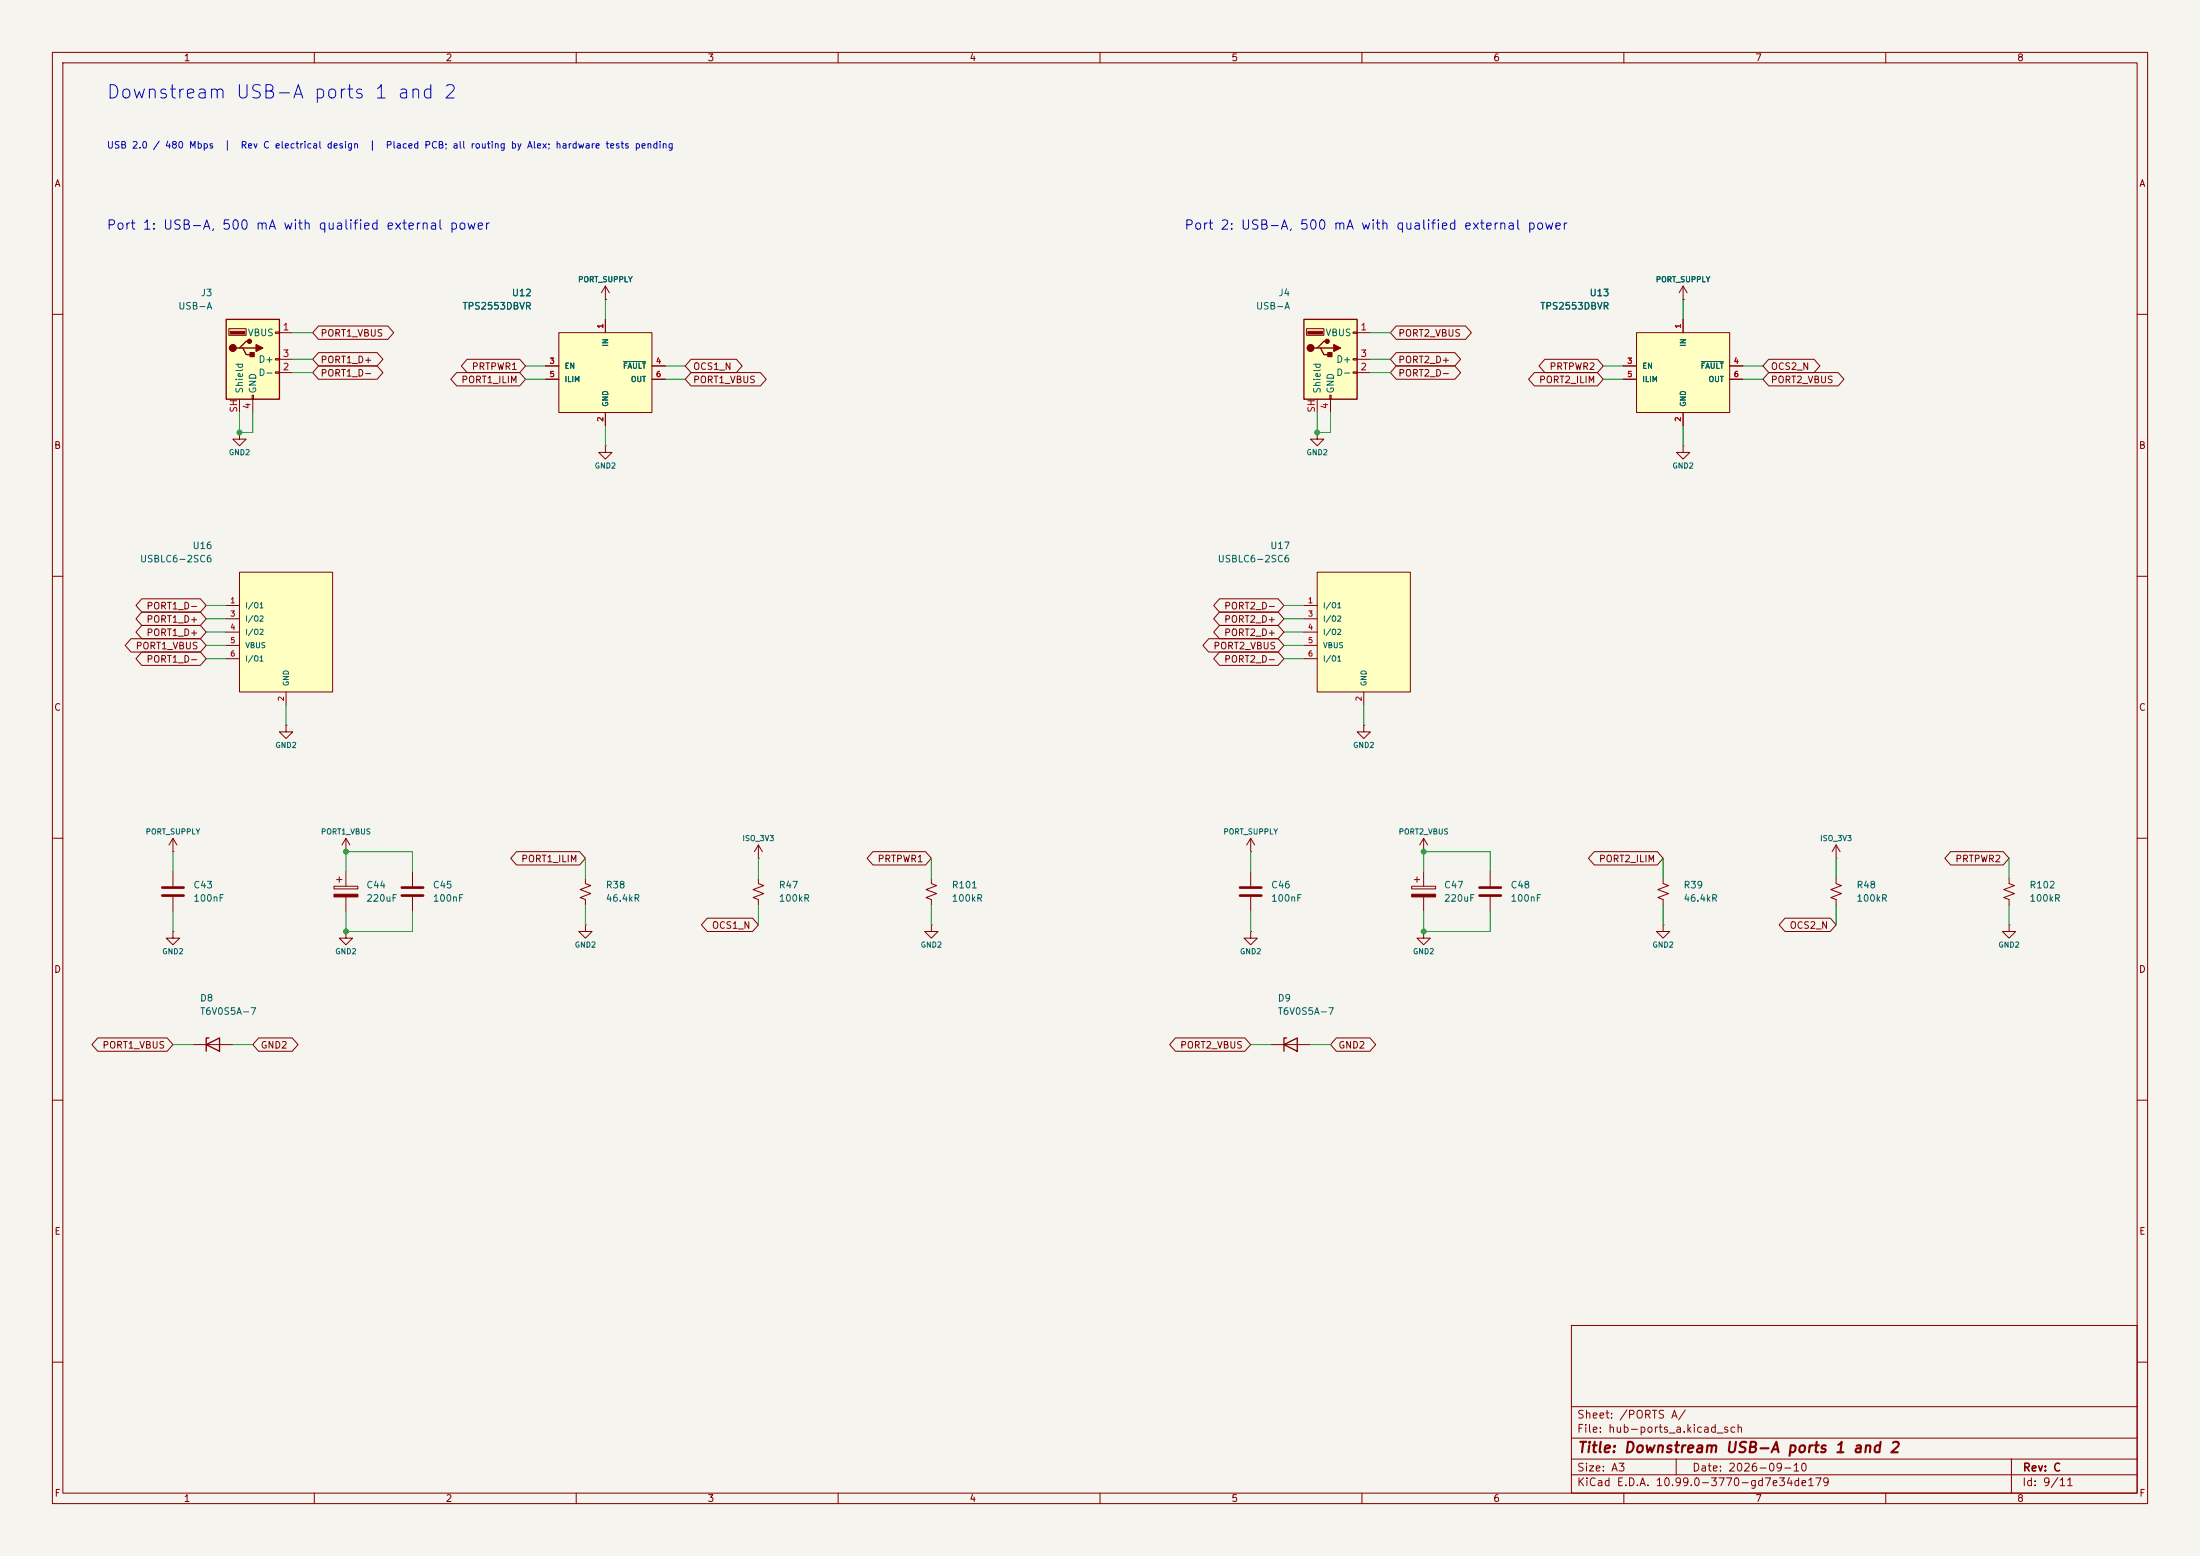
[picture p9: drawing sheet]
<svg xmlns="http://www.w3.org/2000/svg" width="420mm" height="297mm" viewBox="0 0 420 297" stroke-linecap="round" stroke-linejoin="round" font-family="sans-serif">
<path d="M0 0h420v297h-420z" fill="#f5f4ef" stroke="#f5f4ef" stroke-width=".19"/>
<g fill="none" stroke="#840000" stroke-width=".19">
<path d="M10 10h400v277h-400zM12 12h396v273h-396zM60 10v2M110 10v2M160 10v2M210 10v2M260 10v2M310 10v2M360 10v2M10 60h2M408 60h2M115.6 85.1v1.3h1.2l-1.2 1.2-1.3-1.2h1.3"/>
<path d="M115.6 85.1h.1M10 110h2M408 110h2M54.6 138.4v1.3h1.3l-1.3 1.3-1.3-1.3h1.3M54.6 138.4h.1M10 160h2M408 160h2M111.8 167.6v1.1l1 .3-2.1 .8 2.1 .8-2.1 .7 1.1 .4v1M111.8 176.5v1.3h1.2l-1.2 1.3-1.3-1.3h1.3M111.8 176.5h.1M177.8 176.5v1.3h1.3l-1.3 1.3-1.3-1.3h1.3M177.8 176.5h.1"/>
<path d="M317.5 176.5v1.3h1.3l-1.3 1.3-1.3-1.3h1.3M317.5 176.5h.1M350.5 163.8h.1M350.5 167.6v1.1l1 .3-2 .8 2 .8-2 .7 1 .4v1M350.5 161.3l-.7 1.3M350.5 161.3l.8 1.3M350.5 161.3v2.5M383.5 176.5v1.3h1.3l-1.3 1.3-1.2-1.3h1.2M383.5 176.5h.1M383.5 167.6v1.1l1.1 .3-2.1 .8 2.1 .8-2.1 .7 1 .4v1M10 210h2M408 210h2"/>
<path d="M300 253h108v32h-108zM10 260h2M300 278.5h108M300 274.5h108M300 268.5h108M320 278.5v3M384 278.5v6.5M408 260h2M60 285v2M110 285v2M160 285v2M210 285v2"/>
<path d="M260 285v2M300 281.5h108M310 285v2M360 285v2"/>
</g>
<path d="M312.4 63.5h17.8v15.2h-17.8z" fill="#ffffc2"/>
<path d="M309.9 69.9h2.5M309.9 72.4h2.5M312.4 63.5h17.8v15.2h-17.8zM321.3 61v2.5M321.3 78.7v2.6M330.2 69.9h2.5M330.2 72.4h2.5M177.8 167.6v1.1l1 .3-2 .8 2 .8-2 .7 1 .4v1" fill="none" stroke="#840000" stroke-width=".19"/>
<path d="M324.8 69h4.2" fill="none" stroke="#006464" stroke-width=".19"/>
<path d="M248.9 61h10.2v15.2h-10.2z" fill="#ffffc2"/>
<path d="M248.9 61h10.2v15.2h-10.2zM251.5 66.4h.6l.6 1.3h1.3M252.1 66.4h2.5M253.4 65.2h-.7l-1.2 1.2h-.7" fill="none" stroke="#840000" stroke-width=".25"/>
<g fill="#840000" stroke="#840000" stroke-width=".25">
<path d="M253.5 67.3h.8v.8h-.8z"/>
<path d="M254.6 65.8l1.3 .6-1.3 .7z"/>
<circle cx="250.2" cy="66.4" r=".63"/>
<circle cx="253.4" cy="65.2" r=".38"/>
</g>
<path d="M249.7 63.2h2.8v.6h-2.8z" fill="#840000" stroke="#840000" stroke-width=".19"/>
<path d="M249.4 62.7h3.3v1.3h-3.3zM251.5 76.2v2.5M253.9 75.4h.2v.8h-.2zM254 76.2v2.5M258.3 63.4h.8v.2h-.8zM258.3 68.5h.8v.2h-.8zM258.3 71h.8v.2h-.8zM259.1 63.5h2.5M259.1 71.1h2.5M259.1 68.6h2.5" fill="none" stroke="#840000" stroke-width=".19"/>
<path d="M43.2 61h10.1v15.2h-10.1z" fill="#ffffc2"/>
<path d="M43.2 61h10.1v15.2h-10.1zM45.7 66.4h.7l.6 1.3h1.3M46.4 66.4h2.5M47.6 65.2h-.6l-1.3 1.2h-.6" fill="none" stroke="#840000" stroke-width=".25"/>
<g fill="#840000" stroke="#840000" stroke-width=".25">
<path d="M47.8 67.3h.7v.8h-.7z"/>
<path d="M48.9 65.8l1.3 .6-1.3 .7z"/>
<circle cx="44.4" cy="66.4" r=".63"/>
<circle cx="47.6" cy="65.2" r=".38"/>
</g>
<path d="M43.9 63.2h2.8v.6h-2.8z" fill="#840000" stroke="#840000" stroke-width=".19"/>
<path d="M43.7 62.7h3.3v1.3h-3.3zM45.7 76.2v2.5M48.1 75.4h.3v.8h-.3zM48.3 76.2v2.5M52.6 63.4h.7v.2h-.7zM52.6 68.5h.7v.2h-.7zM52.6 71h.7v.2h-.7zM53.3 63.5h2.6M53.3 71.1h2.6M53.3 68.6h2.6M317.5 167.6v1.1l1 .3-2 .8 2 .8-2 .7 1 .4v1" fill="none" stroke="#840000" stroke-width=".19"/>
<path d="M106.7 63.5h17.8v15.2h-17.8z" fill="#ffffc2"/>
<g fill="none" stroke="#840000" stroke-width=".19">
<path d="M115.6 57.2h.1M115.6 54.6v2.6M115.6 54.6l-.8 1.3M115.6 54.6l.7 1.3M321.3 57.2h.1M321.3 54.6l-.8 1.3M321.3 54.6l.8 1.3M321.3 54.6v2.6M104.1 69.9h2.6M104.1 72.4h2.6M106.7 63.5h17.8v15.2h-17.8zM115.6 61v2.5"/>
<path d="M115.6 78.7v2.6M124.5 69.9h2.5M124.5 72.4h2.5M63.8 169.2h4.5v.5h-4.5zM64.3 167.9h1M64.8 167.4v1M66 162.6h.1M66 177.8v1.3h1.3l-1.3 1.2-1.2-1.2h1.2M66 177.8h.1M66 160l-.7 1.3M66 160l.8 1.3M66 160v2.6"/>
<path d="M66 166.4v2.8M66 171.2v2.8M78.7 166.4v2.8M78.7 171.2v2.8M144.8 163.8h.1M144.8 167.6v1.1l1 .3-2 .8 2 .8-2 .7 1 .4v1M144.8 161.3l-.8 1.3M144.8 161.3l.7 1.3M144.8 161.3v2.5M269.5 169.2h4.6v.5h-4.6zM270 167.9h1M270.5 167.4v1"/>
<path d="M271.8 162.6h.1M271.8 177.8v1.3h1.2l-1.2 1.2-1.3-1.2h1.3M271.8 177.8h.1M271.8 160l-.8 1.3M271.8 160l.7 1.3M271.8 160v2.6M271.8 166.4v2.8M271.8 171.2v2.8M284.5 166.4v2.8M284.5 171.2v2.8M36.8 199.4h7.6M242.6 199.4h7.6"/>
</g>
<path d="M119 69h4.2" fill="none" stroke="#006464" stroke-width=".19"/>
<path d="M76.7 169.4h4.1M76.7 170.9h4.1M282.4 169.4h4.1M282.4 170.9h4.1" fill="none" stroke="#840000" stroke-width=".51"/>
<g fill="#840000" stroke="#840000" stroke-width=".19">
<path d="M269.5 170.7h4.6v.5h-4.6z"/>
<path d="M63.8 170.7h4.5v.5h-4.5z"/>
</g>
<path d="M39.4 199.4l2.5-1.3v2.6zM39.9 198.1h-.5v2.6M245.1 199.4l2.5-1.3v2.6zM245.6 198.1h-.5v2.6" fill="none" stroke="#840000" stroke-width=".25"/>
<path d="M251.5 109.2h17.7v22.9h-17.7z" fill="#ffffc2"/>
<g fill="none" stroke="#840000" stroke-width=".19">
<path d="M45.7 82.6v1.2h1.3l-1.3 1.3-1.3-1.3h1.3M45.7 82.6h.1M248.9 115.6h2.6M248.9 118.1h2.6M251.5 109.2h17.7v22.9h-17.7zM248.9 120.7h2.6M248.9 123.2h2.6M248.9 125.7h2.6M260.3 138.4v1.3h1.3l-1.3 1.3-1.2-1.3h1.2M260.3 138.4h.1M260.3 132.1v2.5M238.8 162.6h.1"/>
<path d="M238.8 177.8v1.3h1.2l-1.2 1.2-1.3-1.2h1.3M238.8 177.8h.1M238.8 160l-.8 1.3M238.8 160l.7 1.3M238.8 160v2.6M238.8 166.4v2.8M238.8 171.2v2.8"/>
</g>
<path d="M236.7 169.4h4.1M236.7 170.9h4.1" fill="none" stroke="#840000" stroke-width=".51"/>
<path d="M45.7 109.2h17.8v22.9h-17.8z" fill="#ffffc2"/>
<g fill="none" stroke="#840000" stroke-width=".19">
<path d="M115.6 57.2h.1M321.3 57.2h.1M60.8 62.2h13.2l1.2 1.3-1.2 1.3h-13.2l-1.1-1.3zM60.8 69.8h11.2l1.1 1.3-1.1 1.3h-11.2l-1.1-1.3zM60.8 67.3h11.2l1.1 1.3-1.1 1.3h-11.2l-1.1-1.3zM87.2 71.1h12l1.1 1.3-1.1 1.3h-12l-1.1-1.3zM89.2 68.6h10l1.1 1.3-1.1 1.2h-10l-1.1-1.2zM104.1 69.9h2.6M104.1 72.4h2.6M115.6 61v2.5M115.6 78.7v2.6M124.5 69.9h2.5"/>
<path d="M124.5 72.4h2.5M131.9 71.1h13.3l1.1 1.3-1.1 1.3h-13.3l-1.1-1.3zM131.9 68.6h8.7l1.1 1.3-1.1 1.2h-8.7l-1.1-1.2zM266.5 67.3h11.2l1.1 1.3-1.1 1.3h-11.2l-1.1-1.3zM266.5 69.8h11.2l1.1 1.3-1.1 1.3h-11.2l-1.1-1.3zM266.5 62.2h13.3l1.1 1.3-1.1 1.3h-13.3l-1.1-1.3zM292.9 71.1h12.1l1.1 1.3-1.1 1.3h-12.1l-1.1-1.3zM294.9 68.6h10.1l1.1 1.3-1.1 1.2h-10.1l-1.1-1.2zM309.9 69.9h2.5M309.9 72.4h2.5M321.3 61v2.5M321.3 78.7v2.6"/>
<path d="M330.2 69.9h2.5M330.2 72.4h2.5M337.7 71.1h13.2l1.1 1.3-1.1 1.3h-13.2l-1.2-1.3zM337.7 68.6h8.6l1.1 1.3-1.1 1.2h-8.6l-1.2-1.2zM251.5 82.6v1.2h1.2l-1.2 1.3-1.3-1.3h1.3M251.5 82.6h.1M321.3 85.1v1.3h1.3l-1.3 1.2-1.3-1.2h1.3M321.3 85.1h.1M27.1 119.4h11.2l1.1 1.3-1.1 1.2h-11.2l-1.1-1.2zM27.1 116.8h11.2l1.1 1.3-1.1 1.3h-11.2l-1.1-1.3zM27.1 114.3h11.2l1.1 1.3-1.1 1.2h-11.2l-1.1-1.2zM43.2 115.6h2.5"/>
<path d="M43.2 118.1h2.5M45.7 109.2h17.8v22.9h-17.8zM232.8 119.4h11.2l1.1 1.3-1.1 1.2h-11.2l-1.1-1.2zM232.8 116.8h11.2l1.1 1.3-1.1 1.3h-11.2l-1.1-1.3zM232.8 114.3h11.2l1.1 1.3-1.1 1.2h-11.2l-1.1-1.2zM25 121.9h13.3l1.1 1.3-1.1 1.3h-13.3l-1.1-1.3zM27.1 124.5h11.2l1.1 1.2-1.1 1.3h-11.2l-1.1-1.3zM43.2 120.7h2.5M43.2 123.2h2.5M43.2 125.7h2.5M54.6 132.1v2.5M230.8 121.9h13.2l1.1 1.3-1.1 1.3h-13.2l-1.2-1.3z"/>
<path d="M232.8 124.5h11.2l1.1 1.2-1.1 1.3h-11.2l-1.1-1.3zM33 162.6h.1M33 177.8v1.3h1.3l-1.3 1.2-1.3-1.2h1.3M33 177.8h.1M33 160l-.7 1.3M33 160l.8 1.3M33 160v2.6M33 166.4v2.8M33 171.2v2.8M98.6 162.6h12l1.2 1.2-1.2 1.3h-12l-1.1-1.3zM135 175.3h8.7l1.1 1.2-1.1 1.3h-8.7l-1.1-1.3zM166.6 162.6h10.1l1.1 1.2-1.1 1.3h-10.1l-1.1-1.3z"/>
<path d="M304.4 162.6h12l1.1 1.2-1.1 1.3h-12l-1.2-1.3zM340.8 175.3h8.6l1.1 1.2-1.1 1.3h-8.6l-1.2-1.3zM372.4 162.6h10l1.1 1.2-1.1 1.3h-10l-1.1-1.3zM18.7 198.1h13.2l1.1 1.3-1.1 1.3h-13.2l-1.2-1.3zM49.4 198.1h6.4l1.1 1.3-1.1 1.3h-6.4l-1.1-1.3zM224.4 198.1h13.2l1.2 1.3-1.2 1.3h-13.2l-1.1-1.3zM255.1 198.1h6.4l1.1 1.3-1.1 1.3h-6.4l-1.1-1.3z"/>
</g>
<path d="M31 169.4h4.1M31 170.9h4.1" fill="none" stroke="#840000" stroke-width=".51"/>
<g fill="none" stroke="#009600" stroke-width=".19">
<path d="M115.6 57.2v3.8M321.3 57.2v3.8M45.7 78.7v3.9h2.6v-3.9M55.9 63.5h3.8M55.9 68.6h3.8M55.9 71.1h3.8M100.3 69.9h3.8M100.3 72.4h3.8M127 69.9h3.8M127 72.4h3.8M251.5 78.7v3.9h2.5v-3.9M261.6 63.5h3.8"/>
<path d="M261.6 68.6h3.8M261.6 71.1h3.8M306.1 69.9h3.8M306.1 72.4h3.8M332.7 69.9h3.8M332.7 72.4h3.8M115.6 81.3v3.8M321.3 81.3v3.8M39.4 115.6h3.8M39.4 118.1h3.8M245.1 115.6h3.8M245.1 118.1h3.8"/>
<path d="M39.4 125.7h3.8M39.4 120.7h3.8M39.4 123.2h3.8M54.6 134.6v3.8M245.1 125.7h3.8M245.1 120.7h3.8M245.1 123.2h3.8M260.3 134.6v3.8M33 162.6v3.8M33 174v3.8M66 166.4v-3.8h12.7v3.8M66 174v3.8h12.7v-3.8"/>
<path d="M111.8 163.8v3.8M111.8 172.7v3.8M144.8 163.8v3.8M144.8 172.7v3.8M177.8 163.8v3.8M177.8 172.7v3.8M238.8 162.6v3.8M238.8 174v3.8M271.8 174v3.8h12.7v-3.8M271.8 166.4v-3.8h12.7v3.8M317.5 163.8v3.8M317.5 172.7v3.8"/>
<path d="M350.5 163.8v3.8M350.5 172.7v3.8M383.5 163.8v3.8M383.5 172.7v3.8M33 199.4h3.8M44.4 199.4h3.9M238.8 199.4h3.8M250.2 199.4h3.8"/>
</g>
<path d="M119 69h4.2M324.8 69h4.2" fill="none" stroke="#006464" stroke-width=".19"/>
<g fill="#009600" stroke="#009600" stroke-width=".19">
<circle cx="45.7" cy="82.6" r=".46"/>
<circle cx="66" cy="177.8" r=".46"/>
<circle cx="66" cy="162.6" r=".46"/>
<circle cx="251.5" cy="82.6" r=".46"/>
<circle cx="271.8" cy="177.8" r=".46"/>
<circle cx="271.8" cy="162.6" r=".46"/>
</g>
<text font-size="2.5" fill="#0000c2" x="20.2" y="19.5">Downstream USB-A ports 1 and 2</text>
<text font-size="2" fill="#840000" x="301" y="277.8">Title: Downstream USB-A ports 1 and 2</text>
<g font-size="1.8" fill="#0000c2">
<text x="20.2" y="44.3">Port 1: USB-A, 500 mA with qualified external power</text>
<text x="226" y="44.3">Port 2: USB-A, 500 mA with qualified external power</text>
</g>
<g font-size="1.5" fill="#840000">
<text x="300.9" y="273.8">File: hub-ports_a.kicad_sch</text>
<text x="300.9" y="271.1">Sheet: /PORTS A/</text>
<text x="300.9" y="281.2">Size: A3</text>
<text x="322.9" y="281.2">Date: 2026-09-10</text>
<text x="386" y="281.2">Rev: C</text>
<text x="300.9" y="284">KiCad E.D.A. 10.99.0-3770-gd7e34de179</text>
<text x="385.9" y="284">Id: 9/11</text>
</g>
<g font-size="1.3" fill="#840000">
<text x="35" y="12">1</text>
<text x="85" y="12">2</text>
<text x="135" y="12">3</text>
<text x="185" y="12">4</text>
<text x="235" y="12">5</text>
<text x="285" y="12">6</text>
<text x="335" y="12">7</text>
<text x="385" y="12">8</text>
<text x="10.3" y="36">A</text>
<text x="408.3" y="36">A</text>
<text x="61.1" y="64.6">PORT1_VBUS</text>
<text x="266.8" y="64.6">PORT2_VBUS</text>
<text x="61.1" y="69.6">PORT1_D+</text>
<text x="90" y="70.9">PRTPWR1</text>
<text x="132.2" y="70.9">OCS1_N</text>
<text x="266.8" y="69.6">PORT2_D+</text>
<text x="295.7" y="70.9">PRTPWR2</text>
<text x="338" y="70.9">OCS2_N</text>
<text x="61.1" y="72.2">PORT1_D-</text>
<text x="88" y="73.4">PORT1_ILIM</text>
<text x="132.2" y="73.4">PORT1_VBUS</text>
<text x="266.8" y="72.2">PORT2_D-</text>
<text x="293.7" y="73.4">PORT2_ILIM</text>
<text x="338" y="73.4">PORT2_VBUS</text>
<text x="10.2" y="86">B</text>
<text x="408.2" y="86">B</text>
<text x="27.9" y="119.2">PORT1_D+</text>
<text x="27.9" y="116.6">PORT1_D-</text>
<text x="233.6" y="119.2">PORT2_D+</text>
<text x="233.6" y="116.6">PORT2_D-</text>
<text x="25.8" y="124.2">PORT1_VBUS</text>
<text x="27.9" y="121.7">PORT1_D+</text>
<text x="231.5" y="124.2">PORT2_VBUS</text>
<text x="233.6" y="121.7">PORT2_D+</text>
<text x="27.9" y="126.8">PORT1_D-</text>
<text x="233.6" y="126.8">PORT2_D-</text>
<text x="10.2" y="136">C</text>
<text x="408.2" y="136">C</text>
<text x="99.4" y="164.9">PORT1_ILIM</text>
<text x="167.4" y="164.9">PRTPWR1</text>
<text x="305.1" y="164.9">PORT2_ILIM</text>
<text x="373.2" y="164.9">PRTPWR2</text>
<text x="135.8" y="177.6">OCS1_N</text>
<text x="341.5" y="177.6">OCS2_N</text>
<text x="10.2" y="186">D</text>
<text x="408.2" y="186">D</text>
<text x="19.5" y="200.4">PORT1_VBUS</text>
<text x="49.7" y="200.4">GND2</text>
<text x="225.2" y="200.4">PORT2_VBUS</text>
<text x="255.4" y="200.4">GND2</text>
<text x="10.3" y="236">E</text>
<text x="408.3" y="236">E</text>
<text x="10.3" y="286">F</text>
<text x="35" y="287">1</text>
<text x="85" y="287">2</text>
<text x="135" y="287">3</text>
<text x="185" y="287">4</text>
<text x="235" y="287">5</text>
<text x="285" y="287">6</text>
<text x="335" y="287">7</text>
<text x="385" y="287">8</text>
<text x="408.3" y="286">F</text>
</g>
<g font-size="1.3" fill="#0000c2">
<text x="20.3" y="28.7">USB 2.0 / 480 Mbps</text>
<text x="42.7" y="28.7">|</text>
<text x="45.8" y="28.7">Rev C electrical design</text>
<text x="70.4" y="28.7">|</text>
<text x="73.5" y="28.7">Placed PCB; all routing by Alex; hardware tests pending</text>
</g>
<g font-size="1.3" fill="#006464">
<text x="33.9" y="59.4">USB-A</text>
<text x="38.2" y="56.8">J3</text>
<text x="88.2" y="59.4">TPS2553DBVR</text>
<text x="97.6" y="56.8">U12</text>
<text x="239.7" y="59.4">USB-A</text>
<text x="244" y="56.8">J4</text>
<text x="293.9" y="59.4">TPS2553DBVR</text>
<text x="303.4" y="56.8">U13</text>
<text x="47.2" y="64.5">VBUS</text>
<text x="252.9" y="64.5">VBUS</text>
<text x="49.3" y="69.5">D+</text>
<text x="255" y="69.5">D+</text>
<text x="46.7" y="75.2" transform="rotate(-90 46.7 75.2)">Shield</text>
<text x="49.2" y="75.2" transform="rotate(-90 49.2 75.2)">GND</text>
<text x="49.3" y="72.1">D-</text>
<text x="252.4" y="75.2" transform="rotate(-90 252.4 75.2)">Shield</text>
<text x="255" y="75.2" transform="rotate(-90 255 75.2)">GND</text>
<text x="255" y="72.1">D-</text>
<text x="26.6" y="107.6">USBLC6-2SC6</text>
<text x="36.7" y="105.1">U16</text>
<text x="232.4" y="107.6">USBLC6-2SC6</text>
<text x="242.4" y="105.1">U17</text>
<text x="36.8" y="169.9">C43</text>
<text x="36.8" y="172.4">100nF</text>
<text x="69.8" y="169.9">C44</text>
<text x="69.8" y="172.4">220uF</text>
<text x="82.5" y="169.9">C45</text>
<text x="82.5" y="172.4">100nF</text>
<text x="115.6" y="169.9">R38</text>
<text x="115.6" y="172.4">46.4kR</text>
<text x="148.6" y="169.9">R47</text>
<text x="148.6" y="172.4">100kR</text>
<text x="181.6" y="169.9">R101</text>
<text x="181.6" y="172.4">100kR</text>
<text x="242.6" y="169.9">C46</text>
<text x="242.6" y="172.4">100nF</text>
<text x="275.6" y="169.9">C47</text>
<text x="275.6" y="172.4">220uF</text>
<text x="288.3" y="169.9">C48</text>
<text x="288.3" y="172.4">100nF</text>
<text x="321.3" y="169.9">R39</text>
<text x="321.3" y="172.4">46.4kR</text>
<text x="354.3" y="169.9">R48</text>
<text x="354.3" y="172.4">100kR</text>
<text x="387.3" y="169.9">R102</text>
<text x="387.3" y="172.4">100kR</text>
<text x="38.1" y="191.5">D8</text>
<text x="243.8" y="191.5">D9</text>
<text x="38.1" y="194">T6V0S5A-7</text>
<text x="243.8" y="194">T6V0S5A-7</text>
</g>
<g font-size="1.3" fill="#a90000">
<text x="53.9" y="63.4">1</text>
<text x="259.6" y="63.4">1</text>
<text x="53.9" y="71">2</text>
<text x="53.9" y="68.4">3</text>
<text x="259.6" y="71">2</text>
<text x="259.6" y="68.4">3</text>
<text x="45.6" y="78.9" transform="rotate(-90 45.6 78.9)">SH</text>
<text x="48.1" y="78.2" transform="rotate(-90 48.1 78.2)">4</text>
<text x="251.3" y="78.9" transform="rotate(-90 251.3 78.9)">SH</text>
<text x="253.9" y="78.2" transform="rotate(-90 253.9 78.2)">4</text>
</g>
<g font-size="1" fill="#006464">
<text x="110.3" y="54.1">PORT_SUPPLY</text>
<text x="316" y="54.1">PORT_SUPPLY</text>
<text x="107.7" y="70.6">EN</text>
<text x="116.3" y="66.3" transform="rotate(-90 116.3 66.3)">IN</text>
<text x="118.8" y="70.6">FAULT</text>
<text x="313.4" y="70.6">EN</text>
<text x="322.1" y="66.3" transform="rotate(-90 322.1 66.3)">IN</text>
<text x="324.6" y="70.6">FAULT</text>
<text x="107.7" y="73.2">ILIM</text>
<text x="116.3" y="77.7" transform="rotate(-90 116.3 77.7)">GND</text>
<text x="120.3" y="73.2">OUT</text>
<text x="313.4" y="73.2">ILIM</text>
<text x="322.1" y="77.7" transform="rotate(-90 322.1 77.7)">GND</text>
<text x="326.1" y="73.2">OUT</text>
<text x="43.6" y="87.1">GND2</text>
<text x="113.4" y="89.7">GND2</text>
<text x="249.3" y="87.1">GND2</text>
<text x="319.2" y="89.7">GND2</text>
<text x="46.7" y="116.3">I/O1</text>
<text x="46.7" y="118.9">I/O2</text>
<text x="252.5" y="116.3">I/O1</text>
<text x="252.5" y="118.9">I/O2</text>
<text x="46.7" y="121.4">I/O2</text>
<text x="46.7" y="124">VBUS</text>
<text x="252.5" y="121.4">I/O2</text>
<text x="252.5" y="124">VBUS</text>
<text x="46.7" y="126.5">I/O1</text>
<text x="55.4" y="131.1" transform="rotate(-90 55.4 131.1)">GND</text>
<text x="252.5" y="126.5">I/O1</text>
<text x="261.1" y="131.1" transform="rotate(-90 261.1 131.1)">GND</text>
<text x="52.5" y="143">GND2</text>
<text x="258.2" y="143">GND2</text>
<text x="27.7" y="159.5">PORT_SUPPLY</text>
<text x="61.2" y="159.5">PORT1_VBUS</text>
<text x="141.6" y="160.8">ISO_3V3</text>
<text x="233.5" y="159.5">PORT_SUPPLY</text>
<text x="266.9" y="159.5">PORT2_VBUS</text>
<text x="347.4" y="160.8">ISO_3V3</text>
<text x="30.9" y="182.4">GND2</text>
<text x="63.9" y="182.4">GND2</text>
<text x="109.6" y="181.1">GND2</text>
<text x="175.7" y="181.1">GND2</text>
<text x="236.6" y="182.4">GND2</text>
<text x="269.6" y="182.4">GND2</text>
<text x="315.4" y="181.1">GND2</text>
<text x="381.4" y="181.1">GND2</text>
</g>
<g font-size="1" fill="#a90000">
<text x="115.4" y="62.8" transform="rotate(-90 115.4 62.8)">1</text>
<text x="321.1" y="62.8" transform="rotate(-90 321.1 62.8)">1</text>
<text x="104.8" y="69.7">3</text>
<text x="125.1" y="69.7">4</text>
<text x="310.6" y="69.7">3</text>
<text x="330.9" y="69.7">4</text>
<text x="104.8" y="72.2">5</text>
<text x="125.1" y="72.2">6</text>
<text x="310.6" y="72.2">5</text>
<text x="330.9" y="72.2">6</text>
<text x="115.4" y="80.6" transform="rotate(-90 115.4 80.6)">2</text>
<text x="321.1" y="80.6" transform="rotate(-90 321.1 80.6)">2</text>
<text x="43.9" y="115.4">1</text>
<text x="43.9" y="117.9">3</text>
<text x="249.6" y="115.4">1</text>
<text x="249.6" y="117.9">3</text>
<text x="43.9" y="120.5">4</text>
<text x="43.9" y="123">5</text>
<text x="43.9" y="125.5">6</text>
<text x="249.6" y="120.5">4</text>
<text x="249.6" y="123">5</text>
<text x="249.6" y="125.5">6</text>
<text x="54.4" y="133.9" transform="rotate(-90 54.4 133.9)">2</text>
<text x="260.2" y="133.9" transform="rotate(-90 260.2 133.9)">2</text>
</g>
</svg>
